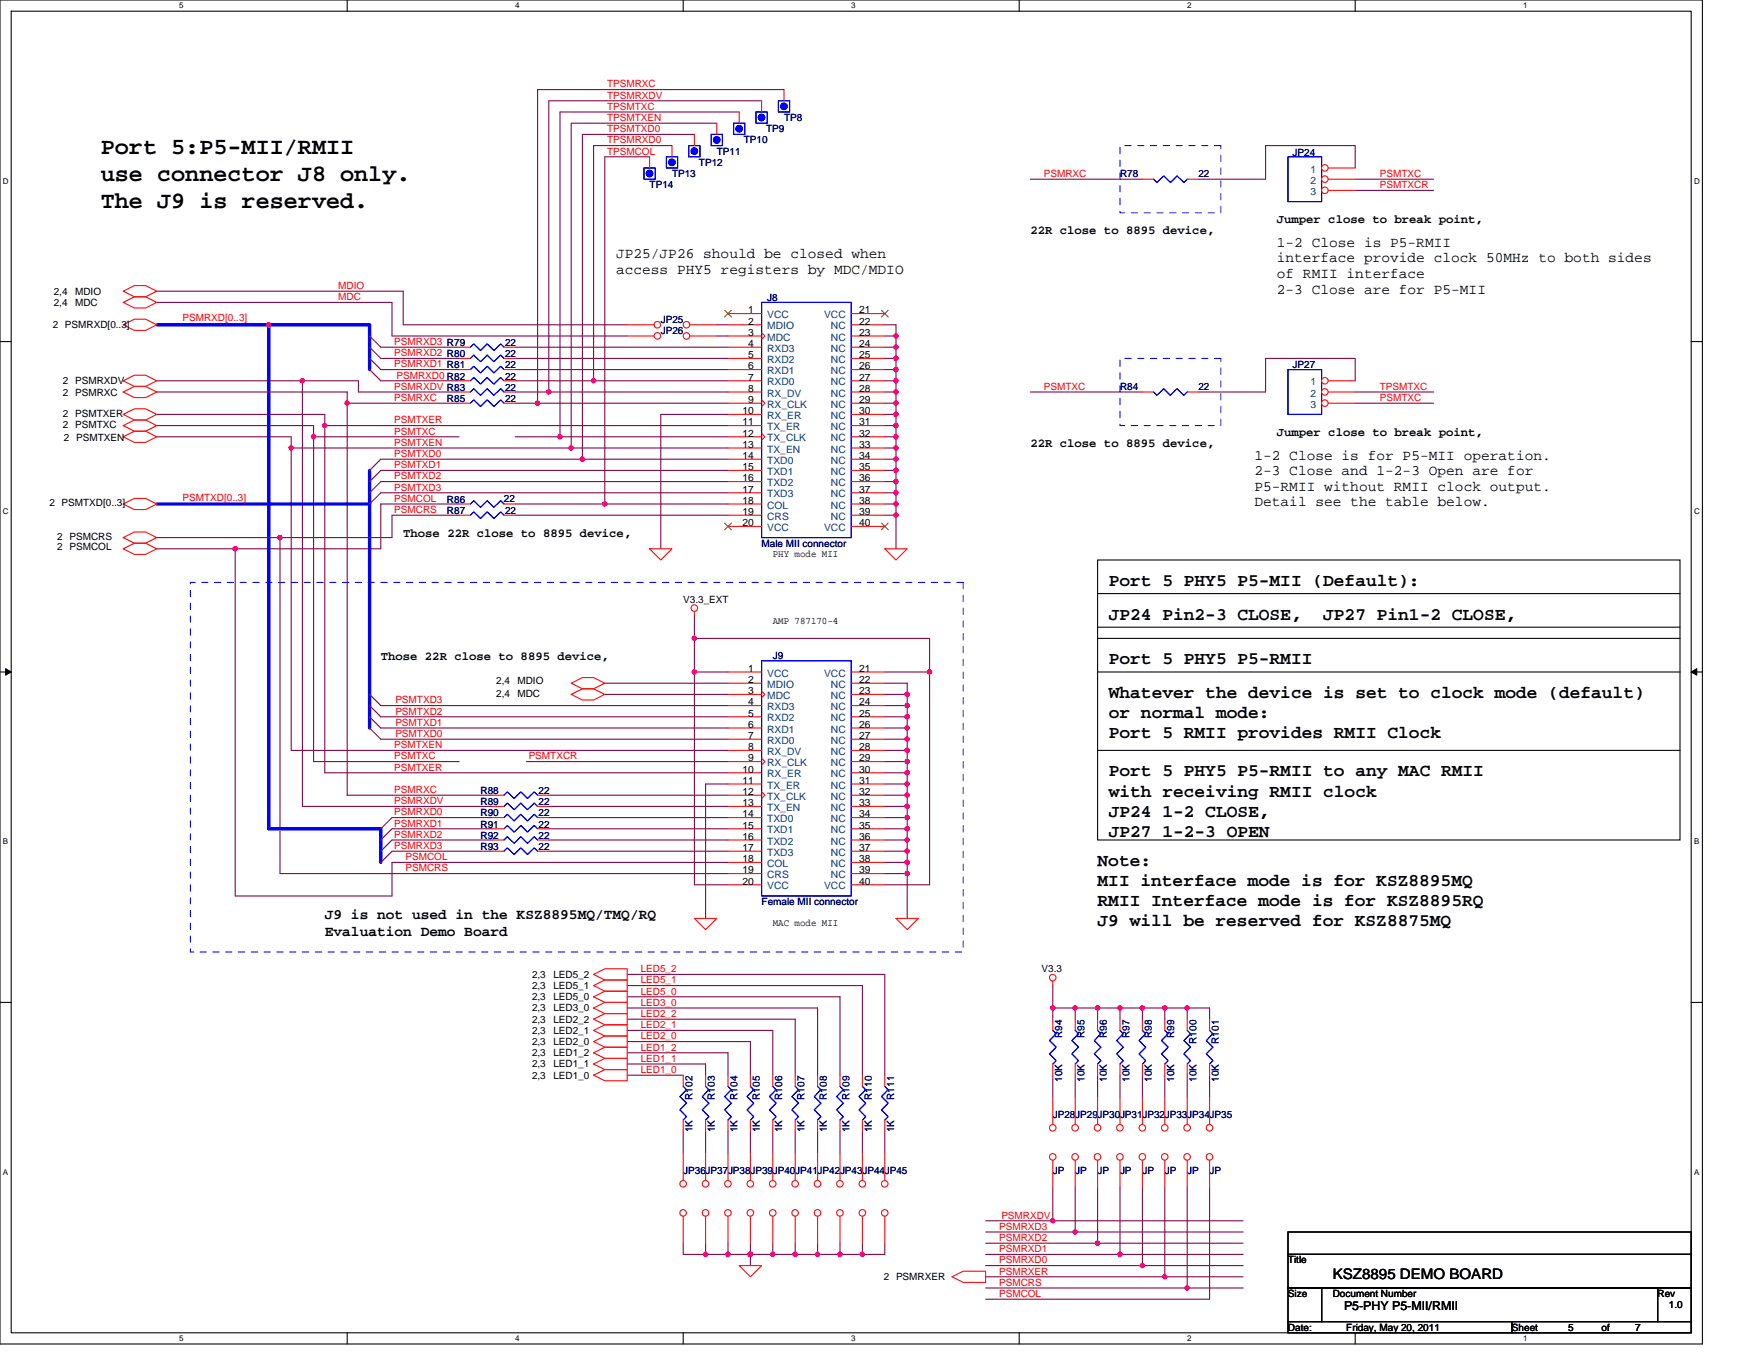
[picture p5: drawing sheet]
<svg xmlns="http://www.w3.org/2000/svg" width="279mm" height="216mm" viewBox="0 0 279 216" stroke-linecap="round" stroke-linejoin="round" font-family="sans-serif">
<path d="M0 0h270.3v213.4h-270.3zM1.8 1.8h266.7v209.8h-266.7z" fill="none" stroke="#000" stroke-width=".17"/>
<g fill="#fff">
<path d="M28.4 .2h.7v1.4h-.7z"/>
<path d="M28.4 211.8h.7v1.4h-.7z"/>
</g>
<path d="M55.1 0v1.8M55.1 211.6v1.8" fill="none" stroke="#000" stroke-width=".17"/>
<g fill="#fff">
<path d="M81.8 .2h.7v1.4h-.7z"/>
<path d="M81.8 211.8h.7v1.4h-.7z"/>
</g>
<path d="M108.5 0v1.8M108.5 211.6v1.8" fill="none" stroke="#000" stroke-width=".17"/>
<g fill="#fff">
<path d="M135.1 .2h.7v1.4h-.7z"/>
<path d="M135.1 211.8h.7v1.4h-.7z"/>
</g>
<path d="M161.8 0v1.8M161.8 211.6v1.8" fill="none" stroke="#000" stroke-width=".17"/>
<g fill="#fff">
<path d="M188.5 .2h.7v1.4h-.7z"/>
<path d="M188.5 211.8h.7v1.4h-.7z"/>
</g>
<path d="M215.1 0v1.8M215.1 211.6v1.8" fill="none" stroke="#000" stroke-width=".17"/>
<g fill="#fff">
<path d="M241.8 .2h.7v1.4h-.7z"/>
<path d="M241.8 211.8h.7v1.4h-.7z"/>
<path d="M.4 28h1v1.4h-1z"/>
<path d="M268.9 28h.9v1.4h-.9z"/>
<path d="M.4 80.5h1v1.4h-1z"/>
<path d="M268.9 80.5h.9v1.4h-.9z"/>
</g>
<path d="M0 54.2h1.8M268.5 54.2h1.8" fill="none" stroke="#000" stroke-width=".17"/>
<g fill="#fff">
<path d="M.4 132.9h.9v1.4h-.9z"/>
<path d="M268.9 132.9h.9v1.4h-.9z"/>
</g>
<path d="M0 106.7h1.8M268.5 106.7h1.8" fill="none" stroke="#000" stroke-width=".17"/>
<path d="M.9 106.2l.9 .5-.9 .5zM268.5 106.7l.9-.5v1z" fill="#000" stroke="#000" stroke-width=".16"/>
<g fill="#fff">
<path d="M.4 185.4h.9v1.4h-.9z"/>
<path d="M268.9 185.4h.9v1.4h-.9z"/>
</g>
<g fill="none" stroke="#000" stroke-width=".17">
<path d="M174.2 88.9h92.5v44.4h-92.5zM174.2 99.6h92.5M174.2 94.2h92.5M174.2 119.1h92.5M174.2 106.7h92.5M174.2 101.3h92.5M0 159.1h1.8M268.5 159.1h1.8M204.5 195.6h64v3.5h-64zM204.5 199.1h64v5.4h-64zM204.5 204.5h5.3v5.3h-5.3zM204.5 209.8h35.5v1.8h-35.5z"/>
<path d="M209.8 204.5h53.3v5.3h-53.3zM240 209.8h28.5v1.8h-28.5zM263.1 204.5h5.4v5.3h-5.4z"/>
</g>
<g fill="none" stroke="#800040" stroke-width=".17">
<path d="M113.8 19.6h-23.1v51.5M117.3 17.8h-28.4v51.5M120.9 16h-33.8v46.2M124.5 14.2h-39.2v49.8M103.1 24.9h-7.1v55.1M106.7 23.1h-12.5v37.4M110.2 21.3h-17.7v51.6M163.6 28.4h17.8M215.1 30.2h12.5M215.1 26.7v-3.6h-14.2v5.3h-10.7M215.1 28.4h12.5M24.9 48h37.3v5.3h37.4"/>
<path d="M24.9 46.2h39.1v5.4h35.6M58.7 58.7l1.8 1.8h12.4M58.7 55.1l1.8 1.8h12.4M58.7 53.3l1.8 1.8h12.4M58.7 56.9l1.8 1.8h12.4M81.8 56.9h33.8M81.8 55.1h33.8M81.8 58.7h33.8M113.8 51.6h1.8M113.8 53.3h1.8M140.5 53.3h1.7M140.5 51.6h1.7v1.7"/>
<path d="M140.5 55.1h1.7M140.5 58.7h1.7M140.5 56.9h1.7M142.2 55.1v1.8M142.2 56.9v1.8M142.2 58.7v1.8M142.2 53.3v1.8M24.9 67.6h24.9v1.7M24.9 62.2h30.2v1.8M24.9 60.5h23.1M24.9 65.8h26.7v1.8M24.9 69.3h21.3v1.8"/>
<path d="M46.2 71.1h44.5M46.2 71.1v48h69.4M48 60.5h8.9v1.7h16M48 60.5v67.5h30.2M49.8 69.3v51.6h23.1M49.8 69.3h23.1M51.6 67.6v55.1h64M51.6 67.6h64M55.1 64v62.2h23.1M55.1 64h17.8M81.8 60.5h12.4M81.8 64h3.5"/>
<path d="M81.8 69.3h7.1M81.8 62.2h5.3M85.3 64h30.3M87.1 62.2h28.5M88.9 69.3h26.7M90.7 71.1h24.9M92.5 72.9h-32l-1.8 1.8M92.5 72.9h23.1M94.2 60.5h21.4M115.6 74.7h-55.1l-1.8 1.8M115.6 78.2h-55.1l-1.8 1.8M115.6 76.5h-55.1l-1.8 1.7"/>
<path d="M115.6 65.8h-10.7v21.3M140.5 60.5h1.7M140.5 62.2h1.7M140.5 78.2h1.7M140.5 69.3h1.7M140.5 72.9h1.7M140.5 67.6h1.7M140.5 74.7h1.7M140.5 71.1h1.7M140.5 65.8h1.7M140.5 76.5h1.7M140.5 64h1.7"/>
<path d="M142.2 69.3v1.8M142.2 76.5v1.7M142.2 78.2v1.8M142.2 72.9v1.8M142.2 62.2v1.8M142.2 74.7v1.8M142.2 71.1v1.8M142.2 60.5v1.7M142.2 65.8v1.8M142.2 67.6v1.7M142.2 64v1.8M163.6 62.2h17.8"/>
<path d="M215.1 64h12.5M215.1 62.2h12.5M215.1 60.5v-3.6h-14.2v5.3h-10.7M24.9 87.1h12.4M24.9 85.3h19.5M37.3 87.1v55.1h24.9v-5.3h53.4M44.4 85.3v53.4h71.2M72.9 81.8h-10.7v3.5h-17.7M72.9 80h-12.4v7.1h-23.2M81.8 80h14.2M81.8 81.8h33.8M96 80h19.6"/>
<path d="M110.2 97.8v3.5M140.5 80h1.7M140.5 81.8h1.7M142.2 80v1.8M142.2 81.8v5.3M58.7 113.8l1.8 1.8h55.1M58.7 110.2l1.8 1.8h55.1M58.7 112l1.8 1.8h55.1M58.7 115.6l1.8 1.7h55.1M96 108.5h19.6M96 110.2h19.6M110.2 101.3h37.4v5.4"/>
<path d="M110.2 101.3v5.4M110.2 106.7h5.4M110.2 106.7v33.8h5.4M140.5 108.5h3.5v1.7M140.5 119.1h3.5M140.5 110.2h3.5M140.5 112h3.5M140.5 115.6h3.5M140.5 113.8h3.5M140.5 106.7h7.1M140.5 117.3h3.5M144 113.8v1.8"/>
<path d="M144 117.3v1.8M144 112v1.8M144 110.2v1.8M144 115.6v1.7M144 119.1v1.8M147.6 106.7v33.8h-7.1M78.2 129.8h-16l-1.7 1.8M78.2 133.3h-16l-1.7 1.8M78.2 131.6h-16l-1.7 1.7M78.2 135.1h-16l-1.7 1.8M83.6 120.9h32M87.1 128h28.5"/>
<path d="M87.1 131.6h28.5M87.1 126.2h28.5M87.1 129.8h28.5M87.1 133.3h28.5M87.1 135.1h28.5M115.6 124.5h-3.6v21.3M140.5 120.9h3.5M140.5 138.7h3.5M140.5 129.8h3.5M140.5 122.7h3.5M140.5 126.2h3.5M140.5 135.1h3.5"/>
<path d="M140.5 131.6h3.5M140.5 124.5h3.5M140.5 136.9h3.5M140.5 128h3.5M140.5 133.3h3.5M144 136.9v1.8M144 122.7v1.8M144 124.5v1.7M144 135.1v1.8M144 128v1.8M144 131.6v1.7M144 133.4v1.7"/>
<path d="M144 120.9v1.8M144 129.8v1.8M144 126.2v1.8M144 138.7v7.1M99.6 154.7h40.9v16M99.6 156.5h37.3v14.2M99.6 158.2h33.7v12.5M167.1 156.5v3.5M99.6 167.1h16v3.6M99.6 168.9h12.4v1.8M99.6 165.4h19.5v5.3M99.6 161.8h26.6v8.9"/>
<path d="M99.6 170.7h8.9M99.6 160h30.2v10.7M99.6 163.6h23.1v7.1M108.5 179.6v3.5M112 179.6v3.5M115.6 179.6v3.5M119.1 179.6v3.5M122.7 179.6v3.5M126.2 179.6v3.5M129.8 179.6v3.5M133.3 179.6v3.5M136.9 179.6v3.5"/>
<path d="M140.5 179.6v3.5M167.1 160h3.6M167.1 170.7v3.5M167.1 160v1.8M170.7 160h3.5M170.7 170.7v3.5M170.7 160v1.8M174.2 170.7v3.5M174.2 160h3.6M174.2 160v1.8M177.8 170.7v3.5M177.8 160v1.8"/>
<path d="M177.8 160h3.6M181.4 170.7v3.5M181.4 160h3.5M181.4 160v1.8M184.9 170.7v3.5M184.9 160v1.8M184.9 160h3.6M188.5 170.7v3.5M188.5 160v1.8M188.5 160h3.5v1.8M192 170.7v3.5M108.5 197.4v1.7h10.6"/>
<path d="M112 197.4v1.7M115.6 197.4v1.7M119.1 197.4v1.7M119.1 199.1v1.8M119.1 199.1h3.6M122.7 197.4v1.7M122.7 199.1h3.5M126.2 197.4v1.7M129.8 199.1h3.5M129.8 197.4v1.7h-3.6M133.3 199.1h3.6M133.3 197.4v1.7"/>
<path d="M136.9 197.4v1.7M140.5 197.4v1.7h-3.6M156.5 195.6h14.2M156.5 199.1h21.3M156.5 193.8h10.6M156.5 197.4h17.7M167.1 193.8h30.3M167.1 188.5v5.3M170.7 188.5v7.1M170.7 195.6h26.7M174.2 197.4h23.2M174.2 188.5v8.9"/>
<path d="M177.8 188.5v10.6M177.8 199.1h19.6M181.4 188.5v12.4M184.9 188.5v14.2M188.5 188.5v16M192 188.5v17.7h-35.5M156.5 202.7h28.4M156.5 204.5h32M156.5 200.9h24.9M181.4 200.9h16M184.9 202.7h12.5M188.5 204.5h8.9"/>
</g>
<g fill="#f0f" stroke="#f0f" stroke-width=".17">
<circle cx="144" cy="113.8" r=".35"/>
<circle cx="144" cy="115.6" r=".35"/>
<circle cx="110.2" cy="101.3" r=".35"/>
<circle cx="88.9" cy="69.3" r=".35"/>
<circle cx="87.1" cy="62.2" r=".35"/>
<circle cx="37.3" cy="87.1" r=".35"/>
<circle cx="142.2" cy="69.3" r=".35"/>
<circle cx="142.2" cy="76.4" r=".35"/>
<circle cx="142.2" cy="78.2" r=".35"/>
<circle cx="115.6" cy="199.1" r=".35"/>
<circle cx="119.1" cy="199.1" r=".35"/>
<circle cx="48" cy="60.4" r=".35"/>
<circle cx="49.8" cy="69.3" r=".35"/>
<circle cx="46.2" cy="71.1" r=".35"/>
<circle cx="90.7" cy="71.1" r=".35"/>
<circle cx="55.1" cy="64" r=".35"/>
<circle cx="42.7" cy="51.5" r=".35"/>
<circle cx="44.4" cy="85.3" r=".35"/>
<circle cx="51.5" cy="67.6" r=".35"/>
<circle cx="144" cy="120.9" r=".35"/>
<circle cx="142.2" cy="62.2" r=".35"/>
<circle cx="144" cy="119.1" r=".35"/>
<circle cx="110.2" cy="106.7" r=".35"/>
<circle cx="142.2" cy="55.1" r=".35"/>
<circle cx="142.2" cy="56.9" r=".35"/>
<circle cx="144" cy="136.9" r=".35"/>
<circle cx="144" cy="138.7" r=".35"/>
<circle cx="144" cy="128" r=".35"/>
<circle cx="147.6" cy="106.7" r=".35"/>
<circle cx="142.2" cy="80" r=".35"/>
<circle cx="144" cy="110.2" r=".35"/>
<circle cx="142.2" cy="72.9" r=".35"/>
<circle cx="142.2" cy="60.4" r=".35"/>
<circle cx="142.2" cy="65.8" r=".35"/>
<circle cx="142.2" cy="58.7" r=".35"/>
<circle cx="144" cy="133.3" r=".35"/>
<circle cx="142.2" cy="81.8" r=".35"/>
<circle cx="142.2" cy="53.3" r=".35"/>
<circle cx="144" cy="112" r=".35"/>
<circle cx="142.2" cy="74.7" r=".35"/>
<circle cx="144" cy="129.8" r=".35"/>
<circle cx="167.1" cy="193.8" r=".35"/>
<circle cx="184.9" cy="202.7" r=".35"/>
<circle cx="177.8" cy="199.1" r=".35"/>
<circle cx="144" cy="122.7" r=".35"/>
<circle cx="144" cy="126.2" r=".35"/>
<circle cx="142.2" cy="71.1" r=".35"/>
<circle cx="144" cy="135.1" r=".35"/>
<circle cx="181.3" cy="200.9" r=".35"/>
<circle cx="170.7" cy="195.6" r=".35"/>
<circle cx="144" cy="117.3" r=".35"/>
<circle cx="144" cy="131.6" r=".35"/>
<circle cx="144" cy="124.4" r=".35"/>
<circle cx="142.2" cy="67.6" r=".35"/>
<circle cx="142.2" cy="64" r=".35"/>
<circle cx="85.3" cy="64" r=".35"/>
<circle cx="96" cy="80" r=".35"/>
<circle cx="174.2" cy="197.3" r=".35"/>
<circle cx="188.5" cy="204.5" r=".35"/>
<circle cx="167.1" cy="160" r=".35"/>
<circle cx="174.2" cy="160" r=".35"/>
<circle cx="170.7" cy="160" r=".35"/>
<circle cx="181.3" cy="160" r=".35"/>
<circle cx="177.8" cy="160" r=".35"/>
<circle cx="188.5" cy="160" r=".35"/>
<circle cx="184.9" cy="160" r=".35"/>
<circle cx="94.2" cy="60.4" r=".35"/>
<circle cx="92.4" cy="72.9" r=".35"/>
<circle cx="136.9" cy="199.1" r=".35"/>
<circle cx="133.3" cy="199.1" r=".35"/>
<circle cx="129.8" cy="199.1" r=".35"/>
<circle cx="112" cy="199.1" r=".35"/>
<circle cx="126.2" cy="199.1" r=".35"/>
<circle cx="122.7" cy="199.1" r=".35"/>
</g>
<path d="M24.9 51.6h17.8M42.7 51.6v80h17.8v5.3M42.7 51.6h16v7.1M58.7 74.7v5.3M24.9 80h33.8M58.7 80v35.6" fill="none" stroke="#00f" stroke-width=".53"/>
<g fill="none" stroke="#f00" stroke-width=".17">
<path d="M110.2 21.3v1.8M19.6 51.6l1.7-.9h1.8l1.8 .9-1.8 .9h-1.8zM19.6 46.2l1.7-.9h1.8l1.8 .9-1.8 .9h-1.8zM19.6 48l1.7-.9h1.8l1.8 .9-1.8 .9h-1.8zM19.6 62.2l1.7-.9h1.8l1.8 .9-1.8 .9h-1.8zM19.6 60.5l1.7-.9h1.8l1.8 .9-1.8 .8h-1.8zM19.6 69.3l1.7-.8h1.8l1.8 .8-1.8 .9h-1.8zM19.6 65.8l1.7-.9h1.8l1.8 .9-1.8 .9h-1.8zM19.6 67.6l1.7-.9h1.8l1.8 .9-1.8 .9h-1.8zM19.6 85.3l1.7-.8h1.8l1.8 .8-1.8 .9h-1.8zM19.6 80l1.7-.9h1.8l1.8 .9-1.8 .9h-1.8zM19.6 87.1l1.7-.9h1.8l1.8 .9-1.8 .9h-1.8z"/>
<path d="M103.1 87.1h3.6l-1.8 1.8zM110.2 97.1v.7M140.5 87.1h3.5l-1.8 1.8zM90.7 110.2l1.8-.9h1.7l1.8 .9-1.8 .9h-1.7zM90.7 108.5l1.8-.9h1.7l1.8 .9-1.8 .8h-1.7zM94.2 156.5l1.8-.9h3.6v1.8h-3.6zM94.2 154.7l1.8-.9h3.6v1.8h-3.6zM94.2 158.2l1.8-.8h3.6v1.7h-3.6zM110.2 145.8h3.6l-1.8 1.8zM142.2 145.8h3.6l-1.8 1.8zM167.1 155.7v.8M94.2 165.4l1.8-.9h3.6v1.7h-3.6z"/>
<path d="M94.2 170.7l1.8-.9h3.6v1.8h-3.6zM94.2 167.1l1.8-.9h3.6v1.8h-3.6zM94.2 163.6l1.8-.9h3.6v1.8h-3.6zM94.2 161.8l1.8-.9h3.6v1.8h-3.6zM94.2 168.9l1.8-.9h3.6v1.8h-3.6zM94.2 160l1.8-.9h3.6v1.8h-3.6zM117.3 200.9h3.6l-1.8 1.8zM151.1 202.7l1.8-.9h3.6v1.8h-3.6z"/>
<circle cx="110.2" cy="96.5" r=".52"/>
<circle cx="167.1" cy="155.2" r=".52"/>
</g>
<path d="M177.8 23.1h16v10.7h-16zM177.8 56.9h16v10.7h-16zM30.2 92.5h122.7v58.6h-122.7z" fill="none" stroke="#00f" stroke-width=".16" stroke-dasharray="1 1 1 1 1 1 1 1"/>
<path d="M109.3 23.1h1.8v1.8h-1.8z" fill="none" stroke="#00f" stroke-width=".17"/>
<circle cx="110.2" cy="24" r=".52" fill="#00f" stroke="#00f" stroke-width=".17"/>
<circle cx="104.4" cy="53.3" r=".52" fill="#fff" stroke="#f00" stroke-width=".17"/>
<path d="M99.6 53.3h4.2" fill="none" stroke="#f00" stroke-width=".17"/>
<circle cx="109" cy="53.3" r=".52" fill="#fff" stroke="#f00" stroke-width=".17"/>
<path d="M109.5 53.3h4.3" fill="none" stroke="#f00" stroke-width=".17"/>
<circle cx="129.8" cy="187.9" r=".52" fill="#fff" stroke="#f00" stroke-width=".17"/>
<path d="M129.8 183.1v4.3" fill="none" stroke="#f00" stroke-width=".17"/>
<circle cx="129.8" cy="192.5" r=".52" fill="#fff" stroke="#f00" stroke-width=".17"/>
<path d="M129.8 193.1v4.3" fill="none" stroke="#f00" stroke-width=".17"/>
<circle cx="126.2" cy="187.9" r=".52" fill="#fff" stroke="#f00" stroke-width=".17"/>
<path d="M126.2 183.1v4.3" fill="none" stroke="#f00" stroke-width=".17"/>
<circle cx="126.2" cy="192.5" r=".52" fill="#fff" stroke="#f00" stroke-width=".17"/>
<g fill="none" stroke="#f00" stroke-width=".17">
<path d="M115.6 106.7h5.3M115.6 108.5h5.3M115.6 110.2h5.3M115.6 112h5.3M115.6 113.8h5.3M115.6 115.6h5.3M115.6 117.3h5.3M115.6 119.1h5.3M120.9 109.7l.5 .5-.5 .6M135.1 106.7h5.4M135.1 108.5h5.4M135.1 110.2h5.4"/>
<path d="M135.1 112h5.4M135.1 113.8h5.4M135.1 115.6h5.4M135.1 117.3h5.4M135.1 119.1h5.4M78.2 133.3h1.8M85.3 133.3h1.8M115.6 120.9h5.3M115.6 122.7h5.3M115.6 124.5h5.3M115.6 126.2h5.3M115.6 128h5.3"/>
<path d="M115.6 129.8h5.3M115.6 131.6h5.3M115.6 133.3h5.3M115.6 135.1h5.3M115.6 136.9h5.3M115.6 138.7h5.3M120.9 120.4l.5 .5-.5 .5M120.9 125.7l.5 .5-.5 .6M135.1 120.9h5.4M135.1 122.7h5.4M135.1 124.5h5.4M135.1 126.2h5.4"/>
<path d="M135.1 128h5.4M135.1 129.8h5.4M135.1 131.6h5.4M135.1 133.3h5.4M135.1 135.1h5.4M135.1 136.9h5.4M135.1 138.7h5.4M115.6 140.5h5.3M135.1 140.5h5.4M126.2 193.1v4.3"/>
</g>
<path d="M120.9 104.9h14.2v37.3h-14.2zM80 133.3l.5-.5 1.1 1.1 1.1-1.1 1 1.1 1.1-1.1 .5 .5" fill="none" stroke="#00f" stroke-width=".17"/>
<circle cx="177.8" cy="179" r=".52" fill="#fff" stroke="#f00" stroke-width=".17"/>
<path d="M177.8 174.2v4.3" fill="none" stroke="#f00" stroke-width=".17"/>
<circle cx="177.8" cy="183.7" r=".52" fill="#fff" stroke="#f00" stroke-width=".17"/>
<path d="M181.4 62.2h1.7M188.5 62.2h1.7M126.2 170.7v1.8M126.2 177.8v1.8M174.2 161.8v1.8M174.2 168.9v1.8M177.8 184.2v4.3" fill="none" stroke="#f00" stroke-width=".17"/>
<path d="M183.1 62.2l.6 .6 1-1.1 1.1 1.1 1.1-1.1 1 1.1 .6-.6M126.2 172.5l.6 .5-1.1 1.1 1.1 1-1.1 1.1 1.1 1.1-.6 .5M174.2 163.6l.6 .5-1.1 1.1 1.1 1-1.1 1.1 1.1 1.1-.6 .5" fill="none" stroke="#00f" stroke-width=".17"/>
<circle cx="188.5" cy="179" r=".52" fill="#fff" stroke="#f00" stroke-width=".17"/>
<path d="M188.5 174.2v4.3" fill="none" stroke="#f00" stroke-width=".17"/>
<circle cx="188.5" cy="183.7" r=".52" fill="#fff" stroke="#f00" stroke-width=".17"/>
<path d="M184.9 161.8v1.8M184.9 168.9v1.8M188.5 184.2v4.3" fill="none" stroke="#f00" stroke-width=".17"/>
<path d="M184.9 163.6l.5 .5-1 1.1 1 1-1 1.1 1 1.1-.5 .5" fill="none" stroke="#00f" stroke-width=".17"/>
<circle cx="112" cy="187.9" r=".52" fill="#fff" stroke="#f00" stroke-width=".17"/>
<path d="M112 183.1v4.3" fill="none" stroke="#f00" stroke-width=".17"/>
<circle cx="112" cy="192.5" r=".52" fill="#fff" stroke="#f00" stroke-width=".17"/>
<g fill="none" stroke="#f00" stroke-width=".17">
<path d="M120.9 16v1.8M72.9 58.7h1.8M80 58.7h1.8M72.9 60.5h1.8M72.9 62.2h1.8M72.9 64h1.8M80 60.5h1.8M80 62.2h1.8M80 64h1.8M78.2 126.2h1.8M78.2 131.6h1.8M85.3 126.2h1.8"/>
<path d="M85.3 131.6h1.8M112 170.7v1.8M112 177.8v1.8M188.5 161.8v1.8M188.5 168.9v1.8M112 193.1v4.3"/>
</g>
<path d="M120 17.8h1.8v1.8h-1.8zM74.7 58.7l.5-.6 1.1 1.1 1-1.1 1.1 1.1 1.1-1.1 .5 .6M74.7 60.5l.5-.6 1.1 1.1 1-1.1 1.1 1.1 1.1-1.1 .5 .6M74.7 62.2l.5-.5 1.1 1.1 1-1.1 1.1 1.1 1.1-1.1 .5 .5M74.7 64l.5-.5 1.1 1 1-1 1.1 1 1.1-1 .5 .5M80 126.2l.5-.5 1.1 1.1 1.1-1.1 1 1.1 1.1-1.1 .5 .5M80 131.6l.5-.6 1.1 1.1 1.1-1.1 1 1.1 1.1-1.1 .5 .6M112 172.5l.5 .5-1 1.1 1 1-1 1.1 1 1.1-.5 .5M188.5 163.6l.5 .5-1.1 1.1 1.1 1-1.1 1.1 1.1 1.1-.5 .5" fill="none" stroke="#00f" stroke-width=".17"/>
<circle cx="120.9" cy="18.7" r=".52" fill="#00f" stroke="#00f" stroke-width=".17"/>
<circle cx="122.7" cy="187.9" r=".52" fill="#fff" stroke="#f00" stroke-width=".17"/>
<path d="M122.7 183.1v4.3" fill="none" stroke="#f00" stroke-width=".17"/>
<circle cx="122.7" cy="192.5" r=".52" fill="#fff" stroke="#f00" stroke-width=".17"/>
<path d="M122.7 193.1v4.3" fill="none" stroke="#f00" stroke-width=".17"/>
<circle cx="181.3" cy="179" r=".52" fill="#fff" stroke="#f00" stroke-width=".17"/>
<path d="M181.4 174.2v4.3" fill="none" stroke="#f00" stroke-width=".17"/>
<circle cx="181.3" cy="183.7" r=".52" fill="#fff" stroke="#f00" stroke-width=".17"/>
<path d="M103.1 24.9v1.8M106.7 23.1v1.8M181.4 184.2v4.3" fill="none" stroke="#f00" stroke-width=".17"/>
<path d="M102.2 26.7h1.8v1.7h-1.8zM105.8 24.9h1.8v1.8h-1.8z" fill="none" stroke="#00f" stroke-width=".17"/>
<g fill="#00f" stroke="#00f" stroke-width=".17">
<circle cx="103.1" cy="27.5" r=".52"/>
<circle cx="106.7" cy="25.8" r=".52"/>
</g>
<circle cx="167.1" cy="179" r=".52" fill="#fff" stroke="#f00" stroke-width=".17"/>
<path d="M167.1 174.2v4.3" fill="none" stroke="#f00" stroke-width=".17"/>
<circle cx="167.1" cy="183.7" r=".52" fill="#fff" stroke="#f00" stroke-width=".17"/>
<path d="M177.8 161.8v1.8M177.8 168.9v1.8M167.1 184.2v4.3" fill="none" stroke="#f00" stroke-width=".17"/>
<path d="M204.5 58.7h5.3v7.1h-5.3zM177.8 163.6l.5 .5-1 1.1 1 1-1 1.1 1 1.1-.5 .5" fill="none" stroke="#00f" stroke-width=".17"/>
<circle cx="210.3" cy="60.4" r=".52" fill="#fff" stroke="#f00" stroke-width=".17"/>
<path d="M210.9 60.5h4.2" fill="none" stroke="#f00" stroke-width=".17"/>
<circle cx="210.3" cy="62.2" r=".52" fill="#fff" stroke="#f00" stroke-width=".17"/>
<path d="M210.9 62.2h4.2" fill="none" stroke="#f00" stroke-width=".17"/>
<circle cx="210.3" cy="64" r=".52" fill="#fff" stroke="#f00" stroke-width=".17"/>
<path d="M124.5 14.2v1.8M210.9 64h4.2M78.2 135.1h1.8M85.3 135.1h1.8M122.7 170.7v1.8M122.7 177.8v1.8M192 161.8v1.8M192 168.9v1.8" fill="none" stroke="#f00" stroke-width=".17"/>
<path d="M123.6 16h1.7v1.8h-1.7zM80 135.1l.5-.5 1.1 1.1 1.1-1.1 1 1.1 1.1-1.1 .5 .5M122.7 172.5l.5 .5-1 1.1 1 1-1 1.1 1 1.1-.5 .5M192 163.6l.6 .5-1.1 1.1 1.1 1-1.1 1.1 1.1 1.1-.6 .5" fill="none" stroke="#00f" stroke-width=".17"/>
<circle cx="124.4" cy="16.9" r=".52" fill="#00f" stroke="#00f" stroke-width=".17"/>
<circle cx="133.3" cy="187.9" r=".52" fill="#fff" stroke="#f00" stroke-width=".17"/>
<path d="M133.3 183.1v4.3" fill="none" stroke="#f00" stroke-width=".17"/>
<circle cx="133.3" cy="192.5" r=".52" fill="#fff" stroke="#f00" stroke-width=".17"/>
<path d="M133.3 193.1v4.3" fill="none" stroke="#f00" stroke-width=".17"/>
<circle cx="184.9" cy="179" r=".52" fill="#fff" stroke="#f00" stroke-width=".17"/>
<path d="M184.9 174.2v4.3" fill="none" stroke="#f00" stroke-width=".17"/>
<circle cx="184.9" cy="183.7" r=".52" fill="#fff" stroke="#f00" stroke-width=".17"/>
<path d="M184.9 184.2v4.3" fill="none" stroke="#f00" stroke-width=".17"/>
<circle cx="119.1" cy="187.9" r=".52" fill="#fff" stroke="#f00" stroke-width=".17"/>
<path d="M119.1 183.1v4.3" fill="none" stroke="#f00" stroke-width=".17"/>
<circle cx="119.1" cy="192.5" r=".52" fill="#fff" stroke="#f00" stroke-width=".17"/>
<path d="M119.1 193.1v4.3" fill="none" stroke="#f00" stroke-width=".17"/>
<circle cx="136.9" cy="187.9" r=".52" fill="#fff" stroke="#f00" stroke-width=".17"/>
<path d="M136.9 183.1v4.3" fill="none" stroke="#f00" stroke-width=".17"/>
<circle cx="136.9" cy="192.5" r=".52" fill="#fff" stroke="#f00" stroke-width=".17"/>
<path d="M108.5 170.7v1.8M108.5 177.8v1.8M136.9 193.1v4.3" fill="none" stroke="#f00" stroke-width=".17"/>
<path d="M108.5 172.5l.5 .5-1.1 1.1 1.1 1-1.1 1.1 1.1 1.1-.5 .5" fill="none" stroke="#00f" stroke-width=".17"/>
<circle cx="170.7" cy="179" r=".52" fill="#fff" stroke="#f00" stroke-width=".17"/>
<path d="M170.7 174.2v4.3" fill="none" stroke="#f00" stroke-width=".17"/>
<circle cx="170.7" cy="183.7" r=".52" fill="#fff" stroke="#f00" stroke-width=".17"/>
<path d="M113.8 19.6v1.7M133.3 170.7v1.8M133.3 177.8v1.8M170.7 184.2v4.3" fill="none" stroke="#f00" stroke-width=".17"/>
<path d="M112.9 21.3h1.8v1.8h-1.8zM133.3 172.5l.6 .5-1.1 1.1 1.1 1-1.1 1.1 1.1 1.1-.6 .5" fill="none" stroke="#00f" stroke-width=".17"/>
<circle cx="113.8" cy="22.2" r=".52" fill="#00f" stroke="#00f" stroke-width=".17"/>
<circle cx="192" cy="179" r=".52" fill="#fff" stroke="#f00" stroke-width=".17"/>
<path d="M192 174.2v4.3" fill="none" stroke="#f00" stroke-width=".17"/>
<circle cx="192" cy="183.7" r=".52" fill="#fff" stroke="#f00" stroke-width=".17"/>
<path d="M72.9 81.8h1.8M80 81.8h1.8M192 184.2v4.3" fill="none" stroke="#f00" stroke-width=".17"/>
<path d="M74.7 81.8l.5-.5 1.1 1 1-1 1.1 1 1.1-1 .5 .5" fill="none" stroke="#00f" stroke-width=".17"/>
<circle cx="108.4" cy="187.9" r=".52" fill="#fff" stroke="#f00" stroke-width=".17"/>
<path d="M108.5 183.1v4.3" fill="none" stroke="#f00" stroke-width=".17"/>
<circle cx="108.4" cy="192.5" r=".52" fill="#fff" stroke="#f00" stroke-width=".17"/>
<path d="M108.5 193.1v4.3" fill="none" stroke="#f00" stroke-width=".17"/>
<circle cx="140.4" cy="187.9" r=".52" fill="#fff" stroke="#f00" stroke-width=".17"/>
<path d="M140.5 183.1v4.3" fill="none" stroke="#f00" stroke-width=".17"/>
<circle cx="140.4" cy="192.5" r=".52" fill="#fff" stroke="#f00" stroke-width=".17"/>
<g fill="none" stroke="#f00" stroke-width=".17">
<path d="M117.3 17.8v1.8M181.4 28.4h1.7M188.5 28.4h1.7M78.2 128h1.8M85.3 128h1.8M115.6 170.7v1.8M115.6 177.8v1.8M167.1 161.8v1.8M167.1 168.9v1.8M170.7 161.8v1.8M170.7 168.9v1.8M181.4 161.8v1.8"/>
<path d="M181.4 168.9v1.8M140.5 193.1v4.3"/>
</g>
<path d="M116.5 19.6h1.7v1.7h-1.7zM183.1 28.4l.6 .6 1-1.1 1.1 1.1 1.1-1.1 1 1.1 .6-.6M80 128l.5-.5 1.1 1 1.1-1 1 1 1.1-1 .5 .5M115.6 172.5l.5 .5-1.1 1.1 1.1 1-1.1 1.1 1.1 1.1-.5 .5M167.1 163.6l.6 .5-1.1 1.1 1.1 1-1.1 1.1 1.1 1.1-.6 .5M170.7 163.6l.5 .5-1 1.1 1 1-1 1.1 1 1.1-.5 .5M181.4 163.6l.5 .5-1.1 1.1 1.1 1-1.1 1.1 1.1 1.1-.5 .5" fill="none" stroke="#00f" stroke-width=".17"/>
<circle cx="117.3" cy="20.4" r=".52" fill="#00f" stroke="#00f" stroke-width=".17"/>
<circle cx="115.6" cy="187.9" r=".52" fill="#fff" stroke="#f00" stroke-width=".17"/>
<path d="M115.6 183.1v4.3" fill="none" stroke="#f00" stroke-width=".17"/>
<circle cx="115.6" cy="192.5" r=".52" fill="#fff" stroke="#f00" stroke-width=".17"/>
<g fill="none" stroke="#f00" stroke-width=".17">
<path d="M115.6 49.8h5.3M115.6 51.6h5.3M115.6 53.3h5.3M115.6 55.1h5.3M115.6 56.9h5.3M115.6 58.7h5.3M120.9 52.8l.5 .5-.5 .6M135.1 49.8h5.4M135.1 51.6h5.4M135.1 53.3h5.4M135.1 55.1h5.4M135.1 56.9h5.4"/>
<path d="M135.1 58.7h5.4M115.6 60.5h5.3M115.6 62.2h5.3M115.6 64h5.3M115.6 65.8h5.3M115.6 67.6h5.3M115.6 69.3h5.3M115.6 71.1h5.3M115.6 72.9h5.3M115.6 74.7h5.3M115.6 76.5h5.3M115.6 78.2h5.3"/>
<path d="M120.9 63.5l.5 .5-.5 .5M120.9 68.8l.5 .5-.5 .6M135.1 60.5h5.4M135.1 62.2h5.4M135.1 64h5.4M135.1 65.8h5.4M135.1 67.6h5.4M135.1 69.3h5.4M135.1 71.1h5.4M135.1 72.9h5.4M135.1 74.7h5.4M135.1 76.5h5.4"/>
<path d="M135.1 78.2h5.4M115.6 80h5.3M115.6 81.8h5.3M115.6 83.6h5.3M135.1 80h5.4M135.1 81.8h5.4M135.1 83.6h5.4M136.9 170.7v1.8M136.9 177.8v1.8M115.6 193.1v4.3"/>
</g>
<path d="M120.9 48h14.2v37.3h-14.2zM136.9 172.5l.5 .5-1 1.1 1 1-1 1.1 1 1.1-.5 .5" fill="none" stroke="#00f" stroke-width=".17"/>
<path d="M115 49.3l1.1 1M116.1 49.3l-1.1 1M139.9 49.3l1.1 1M141 49.3l-1.1 1M115 83l1.1 1.1M116.1 83l-1.1 1.1M139.9 83l1.1 1.1M141 83l-1.1 1.1" fill="none" stroke="#804000" stroke-width=".16"/>
<circle cx="104.4" cy="51.6" r=".52" fill="#fff" stroke="#f00" stroke-width=".17"/>
<path d="M99.6 51.6h4.2" fill="none" stroke="#f00" stroke-width=".17"/>
<circle cx="109" cy="51.6" r=".52" fill="#fff" stroke="#f00" stroke-width=".17"/>
<path d="M72.9 56.9h1.8M80 56.9h1.8M109.5 51.6h4.3M78.2 129.8h1.8M85.3 129.8h1.8M119.1 170.7v1.8M119.1 177.8v1.8M129.8 170.7v1.8M129.8 177.8v1.8" fill="none" stroke="#f00" stroke-width=".17"/>
<path d="M204.5 24.9h5.3v7.1h-5.3zM74.7 56.9l.5-.5 1.1 1 1-1 1.1 1 1.1-1 .5 .5M80 129.8l.5-.5 1.1 1 1.1-1 1 1 1.1-1 .5 .5M119.1 172.5l.6 .5-1.1 1.1 1.1 1-1.1 1.1 1.1 1.1-.6 .5M129.8 172.5l.5 .5-1 1.1 1 1-1 1.1 1 1.1-.5 .5" fill="none" stroke="#00f" stroke-width=".17"/>
<circle cx="210.3" cy="26.7" r=".52" fill="#fff" stroke="#f00" stroke-width=".17"/>
<path d="M210.9 26.7h4.2" fill="none" stroke="#f00" stroke-width=".17"/>
<circle cx="210.3" cy="28.4" r=".52" fill="#fff" stroke="#f00" stroke-width=".17"/>
<path d="M210.9 28.4h4.2" fill="none" stroke="#f00" stroke-width=".17"/>
<circle cx="210.3" cy="30.2" r=".52" fill="#fff" stroke="#f00" stroke-width=".17"/>
<path d="M210.9 30.2h4.2" fill="none" stroke="#f00" stroke-width=".17"/>
<circle cx="174.2" cy="179" r=".52" fill="#fff" stroke="#f00" stroke-width=".17"/>
<path d="M174.2 174.2v4.3" fill="none" stroke="#f00" stroke-width=".17"/>
<circle cx="174.2" cy="183.7" r=".52" fill="#fff" stroke="#f00" stroke-width=".17"/>
<path d="M72.9 55.1h1.8M80 55.1h1.8M72.9 80h1.8M80 80h1.8M140.5 170.7v1.8M140.5 177.8v1.8M174.2 184.2v4.3" fill="none" stroke="#f00" stroke-width=".17"/>
<path d="M74.7 55.1l.5-.5 1.1 1 1-1 1.1 1 1.1-1 .5 .5M74.7 80l.5-.5 1.1 1 1-1 1.1 1 1.1-1 .5 .5M140.5 172.5l.5 .5-1.1 1.1 1.1 1-1.1 1.1 1.1 1.1-.5 .5" fill="none" stroke="#00f" stroke-width=".17"/>
<g fill="#f0f" stroke="#f0f" stroke-width=".17">
<circle cx="144" cy="113.8" r=".35"/>
<circle cx="144" cy="115.6" r=".35"/>
<circle cx="110.2" cy="101.3" r=".35"/>
<circle cx="88.9" cy="69.3" r=".35"/>
<circle cx="87.1" cy="62.2" r=".35"/>
<circle cx="37.3" cy="87.1" r=".35"/>
<circle cx="142.2" cy="69.3" r=".35"/>
<circle cx="142.2" cy="76.4" r=".35"/>
<circle cx="142.2" cy="78.2" r=".35"/>
<circle cx="115.6" cy="199.1" r=".35"/>
<circle cx="119.1" cy="199.1" r=".35"/>
<circle cx="48" cy="60.4" r=".35"/>
<circle cx="49.8" cy="69.3" r=".35"/>
<circle cx="46.2" cy="71.1" r=".35"/>
<circle cx="90.7" cy="71.1" r=".35"/>
<circle cx="55.1" cy="64" r=".35"/>
<circle cx="42.7" cy="51.5" r=".35"/>
<circle cx="44.4" cy="85.3" r=".35"/>
<circle cx="51.5" cy="67.6" r=".35"/>
<circle cx="144" cy="120.9" r=".35"/>
<circle cx="142.2" cy="62.2" r=".35"/>
<circle cx="144" cy="119.1" r=".35"/>
<circle cx="110.2" cy="106.7" r=".35"/>
<circle cx="142.2" cy="55.1" r=".35"/>
<circle cx="142.2" cy="56.9" r=".35"/>
<circle cx="144" cy="136.9" r=".35"/>
<circle cx="144" cy="138.7" r=".35"/>
<circle cx="144" cy="128" r=".35"/>
<circle cx="147.6" cy="106.7" r=".35"/>
<circle cx="142.2" cy="80" r=".35"/>
<circle cx="144" cy="110.2" r=".35"/>
<circle cx="142.2" cy="72.9" r=".35"/>
<circle cx="142.2" cy="60.4" r=".35"/>
<circle cx="142.2" cy="65.8" r=".35"/>
<circle cx="142.2" cy="58.7" r=".35"/>
<circle cx="144" cy="133.3" r=".35"/>
<circle cx="142.2" cy="81.8" r=".35"/>
<circle cx="142.2" cy="53.3" r=".35"/>
<circle cx="144" cy="112" r=".35"/>
<circle cx="142.2" cy="74.7" r=".35"/>
<circle cx="144" cy="129.8" r=".35"/>
<circle cx="167.1" cy="193.8" r=".35"/>
<circle cx="184.9" cy="202.7" r=".35"/>
<circle cx="177.8" cy="199.1" r=".35"/>
<circle cx="144" cy="122.7" r=".35"/>
<circle cx="144" cy="126.2" r=".35"/>
<circle cx="142.2" cy="71.1" r=".35"/>
<circle cx="144" cy="135.1" r=".35"/>
<circle cx="181.3" cy="200.9" r=".35"/>
<circle cx="170.7" cy="195.6" r=".35"/>
<circle cx="144" cy="117.3" r=".35"/>
<circle cx="144" cy="131.6" r=".35"/>
<circle cx="144" cy="124.4" r=".35"/>
<circle cx="142.2" cy="67.6" r=".35"/>
<circle cx="142.2" cy="64" r=".35"/>
<circle cx="85.3" cy="64" r=".35"/>
<circle cx="96" cy="80" r=".35"/>
<circle cx="174.2" cy="197.3" r=".35"/>
<circle cx="188.5" cy="204.5" r=".35"/>
<circle cx="167.1" cy="160" r=".35"/>
<circle cx="174.2" cy="160" r=".35"/>
<circle cx="170.7" cy="160" r=".35"/>
<circle cx="181.3" cy="160" r=".35"/>
<circle cx="177.8" cy="160" r=".35"/>
<circle cx="188.5" cy="160" r=".35"/>
<circle cx="184.9" cy="160" r=".35"/>
<circle cx="94.2" cy="60.4" r=".35"/>
<circle cx="92.4" cy="72.9" r=".35"/>
<circle cx="136.9" cy="199.1" r=".35"/>
<circle cx="133.3" cy="199.1" r=".35"/>
<circle cx="129.8" cy="199.1" r=".35"/>
<circle cx="112" cy="199.1" r=".35"/>
<circle cx="126.2" cy="199.1" r=".35"/>
<circle cx="122.7" cy="199.1" r=".35"/>
</g>
<g font-size="3.7">
<text x="16" y="24.5">Port 5:P5-MII/RMII</text>
<text x="16" y="28.7">use connector J8 only.</text>
<text x="16" y="33">The J9 is reserved.</text>
</g>
<g font-size="2.8">
<text x="176" y="93">Port 5 PHY5 P5-MII (Default):</text>
<text x="176" y="98.4">JP24 Pin2-3 CLOSE,</text>
<text x="210.1" y="98.4">JP27 Pin1-2 CLOSE,</text>
<text x="176" y="105.5">Port 5 PHY5 P5-RMII</text>
<text x="176" y="110.8">Whatever the device is set to clock mode (default)</text>
<text x="176" y="114">or normal mode:</text>
<text x="176" y="117.2">Port 5 RMII provides RMII Clock</text>
<text x="176" y="123.3">Port 5 PHY5 P5-RMII to any MAC RMII</text>
<text x="176" y="126.4">with receiving RMII clock</text>
<text x="176" y="129.6">JP24 1-2 CLOSE,</text>
<text x="174.2" y="137.5">Note:</text>
<text x="176" y="132.8">JP27 1-2-3 OPEN</text>
<text x="174.2" y="140.7">MII interface mode is for KSZ8895MQ</text>
<text x="174.2" y="143.9">RMII Interface mode is for KSZ8895RQ</text>
<text x="174.2" y="147.1">J9 will be reserved for KSZ8875MQ</text>
</g>
<g font-size="2.3">
<text x="97.8" y="41">JP25/JP26 should be closed when</text>
<text x="202.7" y="39.2">1-2 Close is P5-RMII</text>
<text x="202.7" y="41.7">interface provide clock 50MHz to both sides</text>
<text x="97.8" y="43.4">access PHY5 registers by MDC/MDIO</text>
<text x="202.7" y="44.1">of RMII interface</text>
<text x="202.7" y="46.6">2-3 Close are for P5-MII</text>
<text x="199.1" y="73">1-2 Close is for P5-MII operation.</text>
<text x="199.1" y="75.4">2-3 Close and 1-2-3 Open are for</text>
<text x="199.1" y="77.9">P5-RMII without RMII clock output.</text>
<text x="199.1" y="80.4">Detail see the table below.</text>
<text x="51.6" y="145.9">J9 is not used in the KSZ8895MQ/TMQ/RQ</text>
<text x="51.6" y="148.6">Evaluation Demo Board</text>
<text x="211.6" y="203">KSZ8895 DEMO BOARD</text>
</g>
<g font-size="1.9">
<text x="202.7" y="35.4">Jumper close to break point,</text>
<text x="163.6" y="37.2">22R close to 8895 device,</text>
<text x="163.6" y="71">22R close to 8895 device,</text>
<text x="202.7" y="69.2">Jumper close to break point,</text>
<text x="64" y="85.2">Those 22R close to 8895 device,</text>
<text x="60.5" y="104.8">Those 22R close to 8895 device,</text>
<text x="213.4" y="208">P5-PHY P5-MII/RMII</text>
</g>
<g font-size="1.6" fill="#f00">
<text x="96.4" y="17.4">TPSMTXC</text>
<text x="96.4" y="13.9">TPSMRXC</text>
<text x="96.4" y="15.6">TPSMRXDV</text>
<text x="96.4" y="19.2">TPSMTXEN</text>
<text x="96.4" y="21">TPSMTXD0</text>
<text x="96.4" y="22.8">TPSMRXD0</text>
<text x="96.4" y="24.5">TPSMCOL</text>
<text x="165.7" y="28.1">PSMRXC</text>
<text x="219.1" y="29.9">PSMTXCR</text>
<text x="219.1" y="28.1">PSMTXC</text>
<text x="53.7" y="47.6">MDC</text>
<text x="53.7" y="45.9">MDIO</text>
<text x="29" y="51">PSMRXD[0..3]</text>
<text x="62.6" y="56.5">PSMRXD2 R80</text>
<text x="62.6" y="54.8">PSMRXD3 R79</text>
<text x="62.6" y="58.3">PSMRXD1 R81</text>
<text x="62.6" y="61.9">PSMRXDV R83</text>
<text x="62.6" y="63.6">PSMRXC</text>
<text x="62.9" y="60.1">PSMRXD0 R82</text>
<text x="165.7" y="61.9">PSMTXC</text>
<text x="219.1" y="63.6">PSMTXC</text>
<text x="219.1" y="61.9">TPSMTXC</text>
<text x="62.6" y="70.8">PSMTXEN</text>
<text x="62.6" y="69">PSMTXC</text>
<text x="62.6" y="67.2">PSMTXER</text>
<text x="62.6" y="72.5">PSMTXD0</text>
<text x="62.6" y="77.9">PSMTXD3</text>
<text x="62.6" y="76.1">PSMTXD2</text>
<text x="62.6" y="74.3">PSMTXD1</text>
<text x="29" y="79.5">PSMTXD[0..3]</text>
<text x="62.6" y="81.4">PSMCRS</text>
<text x="62.6" y="79.7">PSMCOL</text>
<text x="62.8" y="111.7">PSMTXD3</text>
<text x="62.8" y="113.4">PSMTXD2</text>
<text x="62.6" y="118.8">PSMTXEN</text>
<text x="62.8" y="115.2">PSMTXD1</text>
<text x="62.8" y="117">PSMTXD0</text>
<text x="62.6" y="125.9">PSMRXC</text>
<text x="62.6" y="120.5">PSMTXC</text>
<text x="62.6" y="122.3">PSMTXER</text>
<text x="83.9" y="120.5">PSMTXCR</text>
<text x="62.6" y="127.7">PSMRXDV</text>
<text x="62.6" y="129.4">PSMRXD0</text>
<text x="62.6" y="131.2">PSMRXD1</text>
<text x="62.6" y="133">PSMRXD2</text>
<text x="62.6" y="134.8">PSMRXD3</text>
<text x="64.4" y="136.5">PSMCOL</text>
<text x="64.4" y="138.3">PSMCRS</text>
<text x="101.7" y="154.3">LED5_2</text>
<text x="101.7" y="156.1">LED5_1</text>
<text x="101.7" y="157.9">LED5_0</text>
<text x="101.7" y="161.4">LED2_2</text>
<text x="101.7" y="159.7">LED3_0</text>
<text x="101.7" y="165">LED2_0</text>
<text x="101.7" y="166.8">LED1_2</text>
<text x="101.7" y="163.2">LED2_1</text>
<text x="101.7" y="170.3">LED1_0</text>
<text x="101.7" y="168.6">LED1_1</text>
<text x="158.6" y="195.2">PSMRXD3</text>
<text x="158.6" y="197">PSMRXD2</text>
<text x="159" y="193.4">PSMRXDV</text>
<text x="158.6" y="202.3">PSMRXER</text>
<text x="158.6" y="200.6">PSMRXD0</text>
<text x="158.6" y="198.8">PSMRXD1</text>
<text x="158.6" y="205.9">PSMCOL</text>
<text x="158.6" y="204.1">PSMCRS</text>
</g>
<g font-size="1.6" fill="#000080">
<text x="118.1" y="22.8">TP10</text>
<text x="121.6" y="21">TP9</text>
<text x="124.5" y="19.2">TP8</text>
<text x="103.1" y="29.9">TP14</text>
<text x="106.7" y="28.1">TP13</text>
<text x="111" y="26.3">TP12</text>
<text x="113.8" y="24.5">TP11</text>
<text x="177.8" y="28.1">R78</text>
<text x="190.2" y="28.1">22</text>
<text x="205.2" y="24.7">JP24</text>
<text x="121.8" y="47.8">J8</text>
<text x="104.9" y="53">JP26</text>
<text x="104.9" y="51.2">JP25</text>
<text x="80.2" y="58.5">22</text>
<text x="80.2" y="56.7">22</text>
<text x="80.2" y="54.9">22</text>
<text x="205.2" y="58.5">JP27</text>
<text x="71" y="63.8">R85</text>
<text x="80.2" y="60.3">22</text>
<text x="80.2" y="62">22</text>
<text x="80.2" y="63.8">22</text>
<text x="177.8" y="61.9">R84</text>
<text x="190.2" y="61.9">22</text>
<text x="71" y="81.6">R87</text>
<text x="71" y="79.8">R86</text>
<text x="80" y="79.7">22</text>
<text x="80.2" y="81.6">22</text>
<text x="120.9" y="86.8">Male MII connector</text>
<text x="122.7" y="104.5">J9</text>
<text x="76.3" y="126">R88</text>
<text x="76.3" y="131.4">R91</text>
<text x="76.3" y="127.8">R89</text>
<text x="76.3" y="129.6">R90</text>
<text x="85.5" y="126">22</text>
<text x="85.5" y="131.4">22</text>
<text x="85.5" y="127.8">22</text>
<text x="85.5" y="129.6">22</text>
<text x="76.3" y="133.2">R92</text>
<text x="76.3" y="134.9">R93</text>
<text x="85.5" y="133.2">22</text>
<text x="85.5" y="134.9">22</text>
<text x="120.9" y="143.7">Female MII connector</text>
<text x="168.6" y="164.8" transform="rotate(-90 168.6 164.8)">R94</text>
<text x="172.2" y="164.8" transform="rotate(-90 172.2 164.8)">R95</text>
<text x="175.7" y="164.8" transform="rotate(-90 175.7 164.8)">R96</text>
<text x="179.3" y="164.8" transform="rotate(-90 179.3 164.8)">R97</text>
<text x="182.8" y="164.8" transform="rotate(-90 182.8 164.8)">R98</text>
<text x="186.4" y="164.8" transform="rotate(-90 186.4 164.8)">R99</text>
<text x="189.9" y="165.7" transform="rotate(-90 189.9 165.7)">R100</text>
<text x="193.5" y="165.7" transform="rotate(-90 193.5 165.7)">R101</text>
<text x="168.6" y="171.7" transform="rotate(-90 168.6 171.7)">10K</text>
<text x="172.2" y="171.7" transform="rotate(-90 172.2 171.7)">10K</text>
<text x="175.7" y="171.7" transform="rotate(-90 175.7 171.7)">10K</text>
<text x="179.3" y="171.7" transform="rotate(-90 179.3 171.7)">10K</text>
<text x="182.8" y="171.7" transform="rotate(-90 182.8 171.7)">10K</text>
<text x="186.4" y="171.7" transform="rotate(-90 186.4 171.7)">10K</text>
<text x="189.9" y="171.7" transform="rotate(-90 189.9 171.7)">10K</text>
<text x="193.5" y="171.7" transform="rotate(-90 193.5 171.7)">10K</text>
<text x="109.9" y="179.7" transform="rotate(-90 109.9 179.7)">1K</text>
<text x="109.9" y="174.6" transform="rotate(-90 109.9 174.6)">R102</text>
<text x="113.5" y="179.7" transform="rotate(-90 113.5 179.7)">1K</text>
<text x="113.5" y="174.6" transform="rotate(-90 113.5 174.6)">R103</text>
<text x="117.1" y="179.7" transform="rotate(-90 117.1 179.7)">1K</text>
<text x="117.1" y="174.6" transform="rotate(-90 117.1 174.6)">R104</text>
<text x="120.6" y="179.7" transform="rotate(-90 120.6 179.7)">1K</text>
<text x="120.6" y="174.6" transform="rotate(-90 120.6 174.6)">R105</text>
<text x="124.2" y="179.7" transform="rotate(-90 124.2 179.7)">1K</text>
<text x="124.2" y="174.6" transform="rotate(-90 124.2 174.6)">R106</text>
<text x="127.7" y="179.7" transform="rotate(-90 127.7 179.7)">1K</text>
<text x="127.7" y="174.6" transform="rotate(-90 127.7 174.6)">R107</text>
<text x="131.3" y="179.7" transform="rotate(-90 131.3 179.7)">1K</text>
<text x="131.3" y="174.6" transform="rotate(-90 131.3 174.6)">R108</text>
<text x="134.8" y="179.7" transform="rotate(-90 134.8 179.7)">1K</text>
<text x="134.8" y="174.6" transform="rotate(-90 134.8 174.6)">R109</text>
<text x="138.4" y="179.7" transform="rotate(-90 138.4 179.7)">1K</text>
<text x="138.4" y="174.6" transform="rotate(-90 138.4 174.6)">R110</text>
<text x="141.9" y="179.7" transform="rotate(-90 141.9 179.7)">1K</text>
<text x="141.9" y="174.6" transform="rotate(-90 141.9 174.6)">R111</text>
<text x="167.1" y="177.4">JP28</text>
<text x="170.7" y="177.4">JP29</text>
<text x="174.2" y="177.4">JP30</text>
<text x="177.8" y="177.4">JP31</text>
<text x="181.4" y="177.4">JP32</text>
<text x="184.9" y="177.4">JP33</text>
<text x="188.5" y="177.4">JP34JP35</text>
<text x="108.5" y="186.3">JP36</text>
<text x="112" y="186.3">JP37</text>
<text x="115.6" y="186.3">JP38</text>
<text x="119.1" y="186.3">JP39</text>
<text x="122.7" y="186.3">JP40</text>
<text x="126.2" y="186.3">JP41</text>
<text x="129.8" y="186.3">JP42</text>
<text x="133.3" y="186.3">JP43</text>
<text x="136.9" y="186.3">JP44</text>
<text x="140.5" y="186.3">JP45</text>
<text x="167.1" y="186.3">JP</text>
<text x="170.7" y="186.3">JP</text>
<text x="174.2" y="186.3">JP</text>
<text x="177.8" y="186.3">JP</text>
<text x="181.4" y="186.3">JP</text>
<text x="184.9" y="186.3">JP</text>
<text x="188.5" y="186.3">JP</text>
<text x="192" y="186.3">JP</text>
</g>
<g font-size="1.6" fill="#004080">
<text x="208" y="27.4">1</text>
<text x="208" y="29.2">2</text>
<text x="208" y="30.9">3</text>
<text x="121.8" y="50.5">VCC</text>
<text x="121.8" y="52.3">MDIO</text>
<text x="130.8" y="50.5">VCC</text>
<text x="131.9" y="52.3">NC</text>
<text x="121.8" y="54.1">MDC</text>
<text x="121.8" y="55.8">RXD3</text>
<text x="121.8" y="57.6">RXD2</text>
<text x="121.8" y="59.4">RXD1</text>
<text x="131.9" y="54.1">NC</text>
<text x="131.9" y="55.8">NC</text>
<text x="131.9" y="57.6">NC</text>
<text x="131.9" y="59.4">NC</text>
<text x="121.8" y="61.2">RXD0</text>
<text x="121.8" y="62.9">RX_DV</text>
<text x="121.8" y="64.7">RX_CLK</text>
<text x="131.9" y="61.2">NC</text>
<text x="131.9" y="62.9">NC</text>
<text x="131.9" y="64.7">NC</text>
<text x="208" y="61.2">1</text>
<text x="208" y="62.9">2</text>
<text x="208" y="64.7">3</text>
<text x="121.8" y="66.5">RX_ER</text>
<text x="121.8" y="68.3">TX_ER</text>
<text x="121.8" y="70.1">TX_CLK</text>
<text x="121.8" y="71.8">TX_EN</text>
<text x="131.9" y="66.5">NC</text>
<text x="131.9" y="68.3">NC</text>
<text x="131.9" y="70.1">NC</text>
<text x="131.9" y="71.8">NC</text>
<text x="121.8" y="73.6">TXD0</text>
<text x="121.8" y="75.4">TXD1</text>
<text x="121.8" y="77.2">TXD2</text>
<text x="131.9" y="73.6">NC</text>
<text x="131.9" y="75.4">NC</text>
<text x="131.9" y="77.2">NC</text>
<text x="121.8" y="79">TXD3</text>
<text x="121.8" y="80.7">COL</text>
<text x="121.8" y="82.5">CRS</text>
<text x="131.9" y="79">NC</text>
<text x="131.9" y="80.7">NC</text>
<text x="131.9" y="82.5">NC</text>
<text x="121.8" y="84.3">VCC</text>
<text x="130.8" y="84.3">VCC</text>
<text x="121.8" y="107.4">VCC</text>
<text x="130.8" y="107.4">VCC</text>
<text x="121.8" y="109.2">MDIO</text>
<text x="121.8" y="111">MDC</text>
<text x="121.8" y="112.7">RXD3</text>
<text x="131.9" y="109.2">NC</text>
<text x="131.9" y="111">NC</text>
<text x="131.9" y="112.7">NC</text>
<text x="121.8" y="114.5">RXD2</text>
<text x="121.8" y="116.3">RXD1</text>
<text x="121.8" y="118.1">RXD0</text>
<text x="121.8" y="119.8">RX_DV</text>
<text x="131.9" y="114.5">NC</text>
<text x="131.9" y="116.3">NC</text>
<text x="131.9" y="118.1">NC</text>
<text x="131.9" y="119.8">NC</text>
<text x="121.8" y="121.6">RX_CLK</text>
<text x="121.8" y="123.4">RX_ER</text>
<text x="121.8" y="125.2">TX_ER</text>
<text x="131.9" y="121.6">NC</text>
<text x="131.9" y="123.4">NC</text>
<text x="131.9" y="125.2">NC</text>
<text x="121.8" y="127">TX_CLK</text>
<text x="121.8" y="128.7">TX_EN</text>
<text x="121.8" y="130.5">TXD0</text>
<text x="131.9" y="127">NC</text>
<text x="131.9" y="128.7">NC</text>
<text x="131.9" y="130.5">NC</text>
<text x="121.8" y="132.3">TXD1</text>
<text x="121.8" y="134.1">TXD2</text>
<text x="121.8" y="135.8">TXD3</text>
<text x="121.8" y="137.6">COL</text>
<text x="131.9" y="132.3">NC</text>
<text x="131.9" y="134.1">NC</text>
<text x="131.9" y="135.8">NC</text>
<text x="131.9" y="137.6">NC</text>
<text x="121.8" y="139.4">CRS</text>
<text x="121.8" y="141.2">VCC</text>
<text x="130.8" y="141.2">VCC</text>
<text x="131.9" y="139.4">NC</text>
</g>
<g font-size="1.6">
<text x="8.5" y="46.8">2,4</text>
<text x="11.9" y="46.8">MDIO</text>
<text x="8.4" y="52.1">2 PSMRXD[0..3]</text>
<text x="8.5" y="48.5">2,4</text>
<text x="11.9" y="48.5">MDC</text>
<text x="118.8" y="49.8">1</text>
<text x="118.8" y="51.5">2</text>
<text x="118.8" y="53.3">3</text>
<text x="136.4" y="51.5">22</text>
<text x="136.4" y="53.3">23</text>
<text x="136.4" y="49.8">21</text>
<text x="118.8" y="55.1">4</text>
<text x="118.8" y="56.9">5</text>
<text x="118.8" y="58.7">6</text>
<text x="136.4" y="55.1">24</text>
<text x="136.4" y="56.9">25</text>
<text x="136.4" y="58.7">26</text>
<text x="9.9" y="62.9">2 PSMRXC</text>
<text x="9.9" y="61">2 PSMRXDV</text>
<text x="117.9" y="65.8">10</text>
<text x="118.8" y="60.4">7</text>
<text x="118.8" y="62.2">8</text>
<text x="118.8" y="64">9</text>
<text x="136.4" y="60.4">27</text>
<text x="136.4" y="62.2">28</text>
<text x="136.4" y="64">29</text>
<text x="136.4" y="65.8">30</text>
<text x="9.9" y="66.1">2 PSMTXER</text>
<text x="9.9" y="67.9">2 PSMTXC</text>
<text x="10.1" y="70">2 PSMTXEN</text>
<text x="117.9" y="67.5">11</text>
<text x="117.9" y="69.3">12</text>
<text x="117.9" y="71.1">13</text>
<text x="136.4" y="67.5">31</text>
<text x="136.4" y="69.3">32</text>
<text x="136.4" y="71.1">33</text>
<text x="117.9" y="72.9">14</text>
<text x="117.9" y="74.7">15</text>
<text x="117.9" y="76.4">16</text>
<text x="136.4" y="72.9">34</text>
<text x="136.4" y="74.7">35</text>
<text x="136.4" y="76.4">36</text>
<text x="7.8" y="80.4">2 PSMTXD[0..3]</text>
<text x="117.9" y="78.2">17</text>
<text x="117.9" y="80">18</text>
<text x="117.9" y="81.8">19</text>
<text x="117.9" y="83.5">20</text>
<text x="136.4" y="78.2">37</text>
<text x="136.4" y="80">38</text>
<text x="136.4" y="81.8">39</text>
<text x="136.4" y="83.5">40</text>
<text x="9.1" y="85.7">2 PSMCRS</text>
<text x="9.1" y="87.3">2 PSMCOL</text>
<text x="122.7" y="88.4">PHY mode MII</text>
<text x="108.5" y="95.7">V3.3_EXT</text>
<text x="122.7" y="99">AMP 787170-4</text>
<text x="118.8" y="106.7">1</text>
<text x="136.4" y="106.7">21</text>
<text x="78.8" y="110.6">2,4</text>
<text x="78.8" y="108.6">2,4</text>
<text x="82.1" y="110.6">MDC</text>
<text x="82.1" y="108.6">MDIO</text>
<text x="118.8" y="108.4">2</text>
<text x="118.8" y="110.2">3</text>
<text x="118.8" y="112">4</text>
<text x="118.8" y="113.8">5</text>
<text x="136.4" y="108.4">22</text>
<text x="136.4" y="110.2">23</text>
<text x="136.4" y="112">24</text>
<text x="136.4" y="113.8">25</text>
<text x="118.8" y="115.5">6</text>
<text x="118.8" y="117.3">7</text>
<text x="118.8" y="119.1">8</text>
<text x="136.4" y="115.5">26</text>
<text x="136.4" y="117.3">27</text>
<text x="136.4" y="119.1">28</text>
<text x="117.9" y="122.7">10</text>
<text x="117.9" y="124.4">11</text>
<text x="118.8" y="120.9">9</text>
<text x="136.4" y="120.9">29</text>
<text x="136.4" y="122.7">30</text>
<text x="136.4" y="124.4">31</text>
<text x="117.9" y="126.2">12</text>
<text x="117.9" y="128">13</text>
<text x="117.9" y="129.8">14</text>
<text x="117.9" y="131.6">15</text>
<text x="136.4" y="126.2">32</text>
<text x="136.4" y="128">33</text>
<text x="136.4" y="129.8">34</text>
<text x="136.4" y="131.6">35</text>
<text x="117.9" y="133.3">16</text>
<text x="117.9" y="135.1">17</text>
<text x="117.9" y="136.9">18</text>
<text x="136.4" y="133.3">36</text>
<text x="136.4" y="135.1">37</text>
<text x="136.4" y="136.9">38</text>
<text x="117.9" y="138.7">19</text>
<text x="117.9" y="140.4">20</text>
<text x="136.4" y="138.7">39</text>
<text x="136.4" y="140.4">40</text>
<text x="122.7" y="147">MAC mode MII</text>
<text x="84.5" y="155.2">2,3</text>
<text x="87.8" y="155.2">LED5_2</text>
<text x="165.4" y="154.3">V3.3</text>
<text x="84.5" y="157">2,3</text>
<text x="84.5" y="158.8">2,3</text>
<text x="84.5" y="160.5">2,3</text>
<text x="87.8" y="157">LED5_1</text>
<text x="87.8" y="158.8">LED5_0</text>
<text x="87.8" y="160.5">LED3_0</text>
<text x="84.5" y="165.9">2,3</text>
<text x="84.5" y="167.7">2,3</text>
<text x="84.5" y="164.1">2,3</text>
<text x="84.5" y="162.3">2,3</text>
<text x="87.8" y="165.9">LED2_0</text>
<text x="87.8" y="167.7">LED1_2</text>
<text x="87.8" y="164.1">LED2_1</text>
<text x="87.8" y="162.3">LED2_2</text>
<text x="84.5" y="171.2">2,3</text>
<text x="84.5" y="169.4">2,3</text>
<text x="87.8" y="171.2">LED1_0</text>
<text x="87.8" y="169.4">LED1_1</text>
<text x="140.3" y="203.2">2 PSMRXER</text>
<text x="204.5" y="200.6">Title</text>
<text x="204.5" y="205.9">Size</text>
<text x="211.6" y="205.9">Document Number</text>
<text x="263.1" y="205.9">Rev</text>
<text x="264.9" y="207.7">1.0</text>
<text x="204.5" y="211.2">Date:</text>
<text x="213.7" y="211.2">Friday, May 20, 2011</text>
<text x="240" y="211.2">Sheet</text>
<text x="248.9" y="211.2">5</text>
<text x="254.3" y="211.2">of</text>
<text x="259.6" y="211.2">7</text>
</g>
<g font-size="1.3">
<text x="28.4" y="1.3">5</text>
<text x="81.8" y="1.3">4</text>
<text x="135.1" y="1.3">3</text>
<text x="188.5" y="1.3">2</text>
<text x="241.8" y="1.3">1</text>
<text x=".4" y="29.1">D</text>
<text x="268.9" y="29.1">D</text>
<text x=".4" y="81.6">C</text>
<text x="268.9" y="81.6">C</text>
<text x=".4" y="134">B</text>
<text x="268.9" y="134">B</text>
<text x=".4" y="186.5">A</text>
<text x="268.9" y="186.5">A</text>
<text x="28.4" y="212.9">5</text>
<text x="81.8" y="212.9">4</text>
<text x="135.1" y="212.9">3</text>
<text x="188.5" y="212.9">2</text>
<text x="241.8" y="212.9">1</text>
</g>
</svg>
